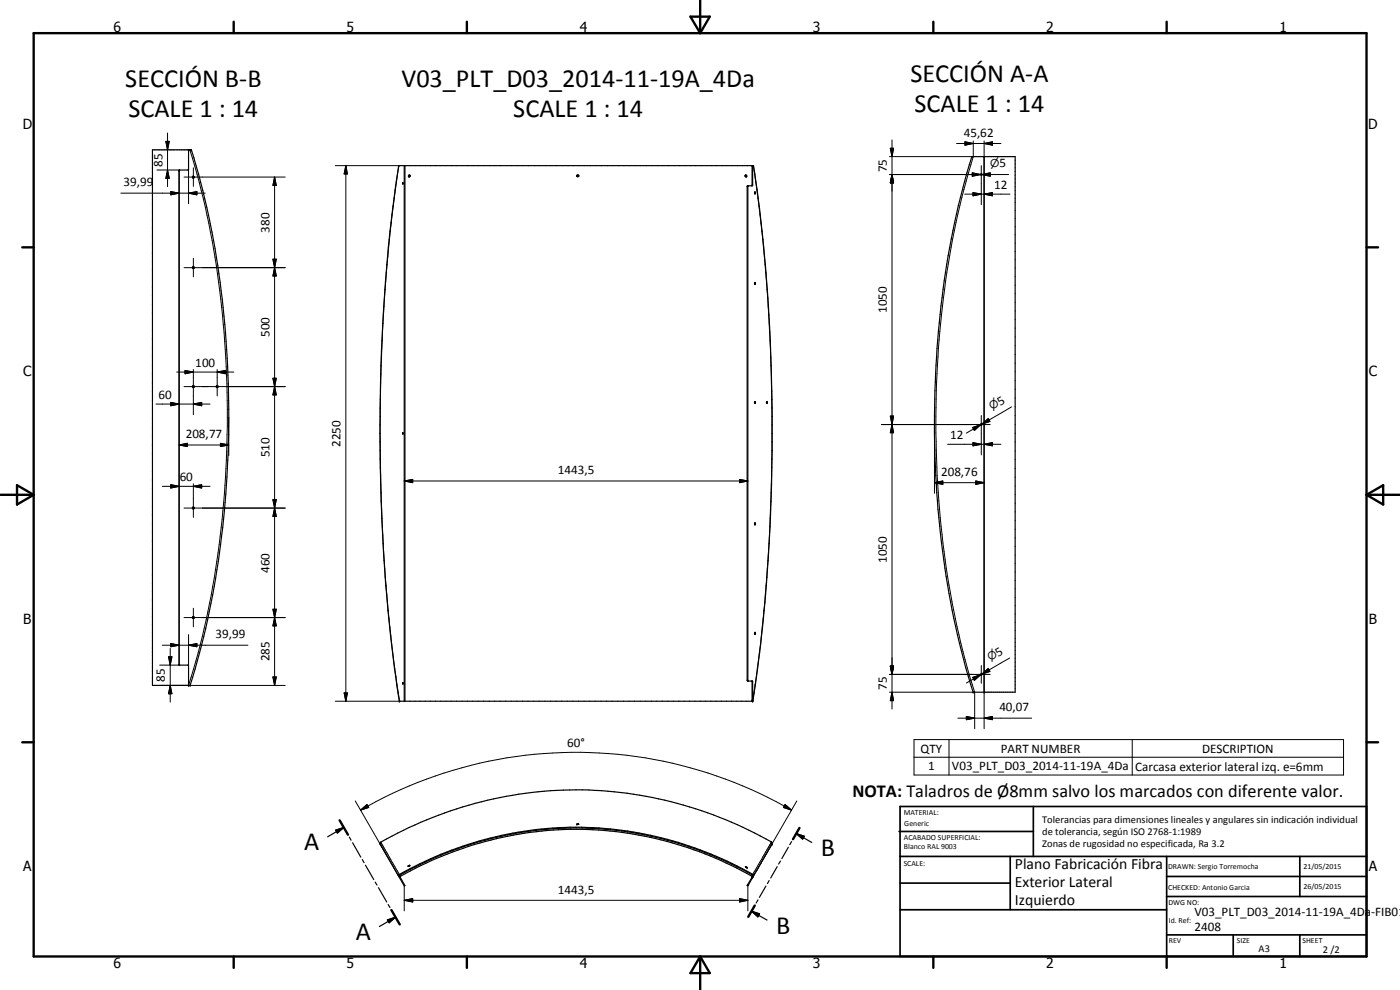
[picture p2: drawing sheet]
<svg xmlns="http://www.w3.org/2000/svg" width="420mm" height="297mm" viewBox="0 0 420 297" stroke-linecap="round" stroke-linejoin="round" font-family="sans-serif">
<g fill="none" stroke="#000" stroke-width=".35">
<path d="M45.8 45h11.6a274.1 274.1 0 0 1 11.1 88 263.6 263.6 0 0 1-11.4 72.7h-11.3zM56.7 45l-.1 5.8-.2 .2-2.6 .1v148.3l2.6 .2 .2 .2v5.9M119.7 49.7h106.4a483.7 483.7 0 0 1 5.1 52.4 590 590 0 0 1-2.1 83.6l-1.1 10-2 14.7h-106.2a566.7 566.7 0 0 1-5.3-105.8 534.7 534.7 0 0 1 2.8-37.7zM120.9 54.9v.3zM121.3 49.7v160.7M121.5 49.7v160.7M122.9 52.5l.1 .5h-.4M122.9 52.5l-.3 .1v.4M122.9 52.5l.1 .3-.4 .2M173.1 52.9l.2 .1M173.1 52.6v.3M173.1 52.8l.1 .1"/>
<path d="M173.2 52.6l.5 .1M173.2 52.6h-.1M173.2 52.9l.1 .1M173.6 52.9l-.2 .1M173.7 52.7l-.4 .3M173.7 52.7v.2M223.8 52.5l-.1 .3 .4 .2M224.5 55.8l.1 148.5M225.6 55.7v.1M225.8 49.7l-.2 6M225.9 49.7l-.1 6-1.5 .1-.1 .2v148.1l.2 .2h1.4l.1 6.1M226.5 57.7v.4"/>
<path d="M226.5 58l.1 .2M226.6 57.6l-.1 .4M226.6 57.6h.1M226.6 58.2h.1M226.6 57.6v.6M291.7 47h13v160.7h-12.7a277.4 277.4 0 0 1-11.3-93 261 261 0 0 1 11-67.7zM294.3 52.2h.3v.3h-.3zM295.3 47v160.7M226.5 84.8v.5M226.6 84.8v.5M226.6 84.8h.1M226.6 85.3h.1"/>
<path d="M57.9 115.8a.29 .29 0 0 1 .4 .2 .29 .29 0 0 1-.4 .3l-.2-.3zM65 115.8h.4v.3a.29 .29 0 0 1-.4 .1 .29 .29 0 0 1 0-.4zM120.9 129.9v.3zM226.5 120.5v.4M226.6 120.5v.5M226.6 120.5h.1M226.6 121h.1M230.1 120.5l.2 .1-.1 .4zM230.1 120.5v.4M294.3 127.3l.3-.1v.3h-.3zM226.5 157v.4M226.6 156.9v.6"/>
<path d="M226.6 156.9h.1M226.6 157.5h.1M57.9 185a.29 .29 0 0 1 .4 .2 .29 .29 0 0 1-.3 .3 .29 .29 0 0 1-.2-.3zM226.5 189.8v.4M226.6 189.7v.6M226.6 189.7h.1M226.6 190.3h.1M120.9 204.9v.3zM225.6 204.3l.1 6.1M294.4 202.2l.2 .3-.3-.1zM100.7 249.1l2.5-.8-2 1.6zM101.9 246.1l2.5 4.3"/>
<path d="M103.2 248.3l-4.9 2.8M104.8 251.2l.6 .9M105.8 252.9l2.5 4.3M108.7 257.9l.6 .9M109.7 259.6l2.5 4.3M122.5 259.9l.5-.3zM122.5 259.9h.1M173.1 247.3h.1M173.1 247.3h.6M173.7 247.3h.1M234.2 258.4l-.5 .8M236.6 254.2l-2 3.4"/>
<path d="M237.6 252.5l-.6 .9M239 250.1l2.4 .8-.5 .9zM239 250.1l4.6 2.7M239.9 248.4l-1.9 3.4M112.6 264.7l.5 .9M113.6 266.3l2.5 4.3M116.3 276l2.4-.8-1.9 1.7zM116.5 271.4l.5 .9M117.5 273l2.5 4.4M118.7 275.2l-4.8 2.8M119.7 263l1.6 2.8 .2-.1-1.7-2.9a105 105 0 0 1 27.5-11.2 105.3 105.3 0 0 1 78.6 11.2l-.2 .3M223.7 260.1l.5 .2z"/>
<path d="M224.4 265.7v.1M225.5 273.4l2.5 .8-.6 .9zM225.5 273.4l4.7 2.7M225.7 263.2l-1.5 2.5 .2 .1M225.7 263.2h.1M225.7 263.2v-.2a105 105 0 0 0-105.7 .1l.1 .1M225.7 263.2l.2 .1M225.9 263.3l-1.5 2.4M226.1 262.9l-.2 .4M226.1 262.9l5.2-9a.98 .98 0 0 0 .3-1.3 117.3 117.3 0 0 0-117.5 .3l.1 .7 5.5 9.4M226.1 262.9l-.1-.5-1.6-.9a110.2 110.2 0 0 0-15.8-7.1 106.2 106.2 0 0 0-88.9 8.2v.4M226.1 262.9h.1"/>
<path d="M226.5 271.7l-1.9 3.4M227.5 270l-.6 .9M229.9 265.9l-2 3.3M230.8 264.2l-.5 .9M233.2 260l-1.9 3.4"/>
<circle cx="58" cy="53.1" r=".29"/>
<circle cx="223.9" cy="52.8" r=".28"/>
<circle cx="58" cy="80.3" r=".28"/>
<circle cx="58" cy="152.4" r=".28"/>
</g>
<g fill="none" stroke="#000" stroke-width=".3">
<path d="M50.3 39.9v16.1M36.3 58h25.3M47.1 51h6.8M49.8 42.4h1l-.5 2.6zM50.3 51l.5 2.5h-1zM51.3 57.5l2.5 .5-2.5 .5zM53.8 51.2h.1M55.2 53.1h30.4M56.6 58l2.5-.5v1zM56.6 50.8v2.2M56.6 53.3v7.8M57 45a265 265 0 0 1 11.2 77.8 272.3 272.3 0 0 1-11.6 82.9h-8.7"/>
<path d="M58 50.3v5.6M82.4 53.1l.5 2.5h-1zM82.4 53.1v152.6M100.6 49.7h19.4M103.8 49.7l.5 2.5h-1zM103.8 49.7v160.7M119.7 49.7a544.5 544.5 0 0 0-5.6 85.5 492.3 492.3 0 0 0 5.8 75.2M224.2 56h.2M225.7 49.9h.2M225.7 55.5h.2M226.1 49.7a503.9 503.9 0 0 1 5.4 62.6 566.1 566.1 0 0 1-3.6 83.4l-2 14.7M266.9 52.4h35.8"/>
<path d="M266.9 47h25.2M267.2 44.5h1l-.5 2.5zM267.7 52.4l.5 2.5h-1zM267.7 42v170.7M287.1 43.1h13.3M289.5 58.3h13.6M289.6 42.5l2.5 .6-2.5 .5zM291.8 51.9l2.5 .5-2.5 .5zM292 57.8l2.5 .5-2.5 .5zM292.1 47l-.7 2.4a266.9 266.9 0 0 0-10.5 75.4 271.7 271.7 0 0 0 11.6 82.9M292.1 42.3v4.7M294.5 49.7v11.7"/>
<path d="M294.7 52.4l2.5-.5v1zM295.3 58.3l2.5-.5v1zM295.3 43.1l2.5-.6v1.1zM295.3 42.3v4.7M58 77.5v5.6M81.9 77.8h1l-.5 2.5zM81.9 77.8h1l-1 5h1zM55.2 80.3h30.4M82.4 80.3l.5 2.5h-1zM53 111.6h17.2M55.2 116h30.4M55.5 111.2l2.5 .4-2.5 .5z"/>
<path d="M58 110.9v13.5M65.2 111.6l2.4-.4v.9zM65.2 110.9v7.9M81.9 113.5h1l-.5 2.5zM81.9 113.5l1 5h-1l1-5zM82.4 116l.5 2.5h-1zM46.8 121.2h16.2M51.3 120.7l2.5 .5-2.5 .6zM53.8 133.5l2.4-.5v1zM53.8 133.5h14.9M58 121.2l2.5-.5v1.1zM66.2 133l2.5 .5-2.5 .5z"/>
<path d="M68.7 125.3v11.4M264.5 127.4h32.7M267.2 124.8h1l-.5 2.6zM267.7 127.4l.5 2.4h-1zM280.4 127.4v20.6M284.4 133.3h16M291.9 128.3l2.4-.9-1.9 1.8zM292 132.8l2.5 .5-2.5 .5zM294.3 127.4l-4.3 2.6M294.5 124.7v11.8M294.7 127.3l1.9-1.7 .5 .8zM295.3 133.3l2.5-.5v1z"/>
<path d="M296.8 126l-2.1 1.3M303.6 122.1l-8.9 5.2M48.7 145.9h14.3M51.3 145.4l2.5 .5-2.5 .5zM55.2 152.4h30.4M58 145.9l2.5-.5v1zM58 145.2v10M81.9 149.9h1l-.5 2.5zM81.9 149.9h1l-1 5h1zM82.4 152.4l.5 2.5h-1zM121.3 144.3l2.6-.5v1zM121.3 144.3h103.1"/>
<path d="M221.9 143.8l2.5 .5-2.5 .5zM280.4 144.8l2.5-.5v1zM280.4 144.8h14.9M292.9 144.3l2.4 .5-2.4 .5zM47.9 199.6h6M48.7 193.6h25.7M50.6 197.1h1l-.5 2.5zM51.1 194.6v16.1M51.3 193.1l2.5 .5-2.5 .5zM53.8 199.3h.1M55.2 185.3h30.4M56.6 193.6l2.5-.5v1z"/>
<path d="M56.6 190.4v9.4M58 182.5v5.6M81.9 182.8h1l-.5 2.5zM81.9 182.8l1 5h-1l1-5zM82.4 185.3l.5 2.5h-1zM267.2 199.9h1l-.5 2.5zM294.5 199.7v5.3M303 197.4l-8.3 4.9M51.1 205.7l.5 2.5h-1zM57.1 205.7h28.5M81.9 203.1h1l-.5 2.6zM100.6 210.4h19.6"/>
<path d="M103.3 207.9h1l-.5 2.5zM224.2 204.1h.2M225.7 209.9l-.1 .5M225.7 204.5h.2M266.9 202.4h30.3M266.9 207.7h25.6M267.7 207.7l.5 2.5h-1zM287.5 215.5h22.1M290 215l2.5 .5-2.5 .4zM291.9 203.2l2.4-.8-1.9 1.7zM292.5 207.7v11M294.3 202.4l-4.3 2.5"/>
<path d="M294.7 202.3l1.9-1.7 .5 .9zM295.3 215.5l2.5-.5v.9zM295.3 207.7v11M296.8 201l-2.1 1.3M274.3 221.9h128.9v10.6h-128.9zM274.3 227.2h128.9M284.8 221.9v10.6M339.8 221.9v10.6M106.6 240.3l13.1 22.7M108.2 243.1l1.9-1.7 .5 .9zM108.2 243.1a129.2 129.2 0 0 1 129.4 0M114.2 252.7h.1"/>
<path d="M114.2 252.7l5.6 9.7M231.5 252.6h.1M231.5 252.6l-5.6 9.7M235.6 241.4l2 1.7-2.5-.8zM239.1 240.3l-13.3 23.2-.2-.1M120 262.6l.2 .3M121.3 270.1l2.6-.5v1zM121.3 270.1h103.1M121.3 265.8v7.5M221.9 269.6l2.5 .5-2.5 .5zM224.4 265.5l.2 .1M224.4 265.8v7.5"/>
<path d="M225.8 263l.2 .1M225.8 262.6l-.2 .3"/>
</g>
<g fill="#000">
<circle cx="57.4" cy="45" r=".18"/>
<circle cx="119.7" cy="49.7" r=".18"/>
<circle cx="226.1" cy="49.7" r=".18"/>
<circle cx="291.7" cy="47" r=".18"/>
<circle cx="295.3" cy="47" r=".18"/>
<circle cx="56.6" cy="205.7" r=".18"/>
<circle cx="57.1" cy="205.7" r=".18"/>
<circle cx="119.8" cy="210.4" r=".18"/>
<circle cx="225.9" cy="210.4" r=".18"/>
<circle cx="292" cy="207.7" r=".18"/>
<circle cx="295.3" cy="207.7" r=".18"/>
<circle cx="123" cy="259.6" r=".18"/>
<circle cx="173.1" cy="247.3" r=".18"/>
<circle cx="231.7" cy="253.2" r=".18"/>
<circle cx="224.2" cy="260.3" r=".18"/>
</g>
<g fill="none" stroke="#000" stroke-width=".71">
<path d="M10.1 9.9h400v277.1h-400zM70.1 6.5v3.4M140.1 6.5v3.4M207.2 5h5.8l-2.9 4.9zM210.1 0v9.9M280.1 6.5v3.4M350.1 6.5v3.4M6.7 74.2h3.4M410.1 74.2h3.5M.1 148.5h10M5.1 145.6l5 2.9-5 2.9zM410.1 148.5h10"/>
<path d="M410.1 148.5l5-2.9v5.8zM6.7 222.7h3.4M410.1 222.7h3.5M101.9 246.1l2.5 4.3M239.9 248.4l-1.9 3.4M117.5 273l2.5 4.4M226.5 271.7l-1.9 3.4M70.1 287v3.4M140.1 287v3.4M210.1 287v10M210.1 287l2.9 5h-5.8zM280.1 287v3.4"/>
<path d="M350.1 287v3.4"/>
</g>
<g fill="none" stroke="#000" stroke-width=".51">
<path d="M269.8 249.5h40.3M270.1 242h140v45h-140zM270.1 257h140M303.2 257v16M310.1 242v15M350.1 257v30M390.1 257v12M270.1 265h33.1M270.1 273h80M350.1 269h60M350.1 263h60M350.1 280.5h60"/>
<path d="M370.1 280.5v6.5M390.1 280.5v6.5"/>
</g>
<g fill="#000">
<path d="M49.8 42.4h1l-.5 2.6zM50.3 51l.5 2.5h-1zM51.3 57.5l2.5 .5-2.5 .5zM56.6 58l2.5-.5v1zM82.4 53.1l.5 2.5h-1zM103.8 49.7l.5 2.5h-1zM267.2 44.5h1l-.5 2.5zM267.7 52.4l.5 2.5h-1zM289.6 42.5l2.5 .6-2.5 .5zM291.8 51.9l2.5 .5-2.5 .5zM292 57.8l2.5 .5-2.5 .5zM294.7 52.4l2.5-.5v1z"/>
<path d="M295.3 58.3l2.5-.5v1zM295.3 43.1l2.5-.6v1.1zM81.9 77.8h1l-.5 2.5zM82.4 80.3l.5 2.5h-1zM55.5 111.2l2.5 .4-2.5 .5zM65.2 111.6l2.4-.4v.9zM81.9 113.5h1l-.5 2.5zM82.4 116l.5 2.5h-1zM51.3 120.7l2.5 .5-2.5 .6zM53.8 133.5l2.4-.5v1zM58 121.2l2.5-.5v1.1zM66.2 133l2.5 .5-2.5 .5z"/>
<path d="M267.2 124.8h1l-.5 2.6zM267.7 127.4l.5 2.4h-1zM292 132.8l2.5 .5-2.5 .5zM291.9 128.3l2.4-.9-1.9 1.8zM294.7 127.3l1.9-1.7 .5 .8zM295.3 133.3l2.5-.5v1zM51.3 145.4l2.5 .5-2.5 .5zM58 145.9l2.5-.5v1zM81.9 149.9h1l-.5 2.5zM82.4 152.4l.5 2.5h-1zM121.3 144.3l2.6-.5v1zM221.9 143.8l2.5 .5-2.5 .5z"/>
<path d="M280.4 144.8l2.5-.5v1zM292.9 144.3l2.4 .5-2.4 .5zM50.6 197.1h1l-.5 2.5zM51.3 193.1l2.5 .5-2.5 .5zM56.6 193.6l2.5-.5v1zM81.9 182.8h1l-.5 2.5zM82.4 185.3l.5 2.5h-1zM267.2 199.9h1l-.5 2.5zM51.1 205.7l.5 2.5h-1zM81.9 203.1h1l-.5 2.6zM103.3 207.9h1l-.5 2.5zM267.7 207.7l.5 2.5h-1z"/>
<path d="M290 215l2.5 .5-2.5 .4zM291.9 203.2l2.4-.8-1.9 1.7zM294.7 202.3l1.9-1.7 .5 .9zM295.3 215.5l2.5-.5v.9zM100.7 249.1l2.5-.8-2 1.6zM108.2 243.1l1.9-1.7 .5 .9zM235.6 241.4l2 1.7-2.5-.8zM239 250.1l2.4 .8-.5 .9zM116.3 276l2.4-.8-1.9 1.7zM121.3 270.1l2.6-.5v1zM221.9 269.6l2.5 .5-2.5 .5zM225.5 273.4l2.5 .8-.6 .9z"/>
</g>
<g font-size="7.9">
<text x="37.6" y="26.1">SECCIÓN B-B</text>
<text x="120.5" y="26.2">V03_PLT_D03_2014-11-19A_4Da</text>
<text x="273.2" y="24.6">SECCIÓN A-A</text>
<text x="38.6" y="35.1">SCALE 1 : 14</text>
<text x="154" y="35.2">SCALE 1 : 14</text>
<text x="274.5" y="33.5">SCALE 1 : 14</text>
<text x="91.3" y="255">A</text>
<text x="246.3" y="256.8">B</text>
<text x="106.8" y="281.9">A</text>
<text x="232.9" y="280.1">B</text>
</g>
<text font-size="5.5" x="255.8" y="239">NOTA: Taladros de Ø8mm salvo los marcados con diferente valor.</text>
<g font-size="4.7">
<text x="304.6" y="260.8">Plano Fabricación Fibra</text>
<text x="304.6" y="266.2">Exterior Lateral</text>
<text x="304.6" y="271.6">Izquierdo</text>
</g>
<g font-size="4.2">
<text x="34" y="9.6">6</text>
<text x="104" y="9.6">5</text>
<text x="174" y="9.6">4</text>
<text x="244" y="9.6">3</text>
<text x="314" y="9.6">2</text>
<text x="384" y="9.6">1</text>
<text x="6.8" y="38.7">D</text>
<text x="410.6" y="38.7">D</text>
<text x="7" y="112.9">C</text>
<text x="410.8" y="112.9">C</text>
<text x="7" y="187.1">B</text>
<text x="410.8" y="187.1">B</text>
<text x="7" y="261.4">A</text>
<text x="410.8" y="261.4">A</text>
<text x="34" y="290.4">6</text>
<text x="104" y="290.4">5</text>
<text x="174" y="290.4">4</text>
<text x="244" y="290.4">3</text>
<text x="314" y="290.4">2</text>
<text x="384" y="290.4">1</text>
</g>
<g font-size="3.9">
<text x="289.3" y="41">45,62</text>
<text x="48.8" y="50" transform="rotate(-90 48.8 50)">85</text>
<text x="266.1" y="51.7" transform="rotate(-90 266.1 51.7)">75</text>
<text x="300" y="50.2">5</text>
<text x="37.1" y="55.9">39,99</text>
<text x="298.4" y="56.8">12</text>
<text x="80.9" y="69.8" transform="rotate(-90 80.9 69.8)">380</text>
<text x="266.1" y="93.9" transform="rotate(-90 266.1 93.9)">1050</text>
<text x="80.9" y="101.2" transform="rotate(-90 80.9 101.2)">500</text>
<text x="58.6" y="110.1">100</text>
<text x="47.6" y="119.7">60</text>
<text x="300.1" y="121.7" transform="rotate(-30 300.1 121.7)">5</text>
<text x="55.7" y="131.4">208,77</text>
<text x="285.1" y="131.8">12</text>
<text x="80.9" y="137.2" transform="rotate(-90 80.9 137.2)">510</text>
<text x="102.2" y="134.1" transform="rotate(-90 102.2 134.1)">2250</text>
<text x="167.5" y="142.3">1443,5</text>
<text x="282.4" y="142.8">208,76</text>
<text x="53.9" y="144.4">60</text>
<text x="80.9" y="171.9" transform="rotate(-90 80.9 171.9)">460</text>
<text x="266.1" y="168.9" transform="rotate(-90 266.1 168.9)">1050</text>
<text x="64.7" y="191.5">39,99</text>
<text x="299.5" y="197" transform="rotate(-30 299.5 197)">5</text>
<text x="80.9" y="198.5" transform="rotate(-90 80.9 198.5)">285</text>
<text x="49.5" y="204.6" transform="rotate(-90 49.5 204.6)">85</text>
<text x="266.1" y="207.1" transform="rotate(-90 266.1 207.1)">75</text>
<text x="299.9" y="213.4">40,07</text>
<text x="170.3" y="224.2">60°</text>
<text x="276.3" y="225.8">QTY</text>
<text x="300.3" y="225.8">PART NUMBER</text>
<text x="360.8" y="225.8">DESCRIPTION</text>
<text x="278.6" y="231.1">1</text>
<text x="285.7" y="231.1">V03_PLT_D03_2014-11-19A_4Da</text>
<text x="340.7" y="231.2">Carcasa exterior lateral izq. e=6mm</text>
<text x="167.5" y="268.1">1443,5</text>
<text x="358.5" y="275">V03_PLT_D03_2014-11-19A_4Da-FIB01</text>
<text x="358.5" y="279.4">2408</text>
</g>
<g font-size="3.3">
<text x="297.2" y="50.2">n</text>
<text x="297.7" y="123.1" transform="rotate(-30 297.7 123.1)">n</text>
<text x="297.1" y="198.4" transform="rotate(-30 297.1 198.4)">n</text>
</g>
<g font-size="3.1">
<text x="312.7" y="246.8">Tolerancias para dimensiones lineales y angulares sin indicación individual</text>
<text x="312.7" y="250.4">de tolerancia, según ISO 2768-1:1989</text>
<text x="312.7" y="254">Zonas de rugosidad no especificada, Ra 3.2</text>
<text x="377.7" y="285.6">A3</text>
<text x="397" y="285.9">2 /2</text>
</g>
<g font-size="2.4">
<text x="271.2" y="244.4">MATERIAL:</text>
<text x="271.3" y="252">ACABADO SUPERFICIAL:</text>
<text x="271.4" y="247.9">Generic</text>
<text x="271.3" y="254.6">Blanco RAL 9003</text>
<text x="271.2" y="259.7">SCALE:</text>
<text x="350.6" y="260.8">DRAWN: Sergio Torremocha</text>
<text x="391.2" y="260.6">21/05/2015</text>
<text x="350.6" y="267">CHECKED: Antonio Garcia</text>
<text x="391.2" y="266.7">26/05/2015</text>
<text x="350.6" y="271.4">DWG NO:</text>
<text x="350.8" y="276.9">Id. Ref:</text>
<text x="350.8" y="282.8">REV</text>
<text x="371.2" y="282.9">SIZE</text>
<text x="390.9" y="282.9">SHEET</text>
</g>
</svg>
